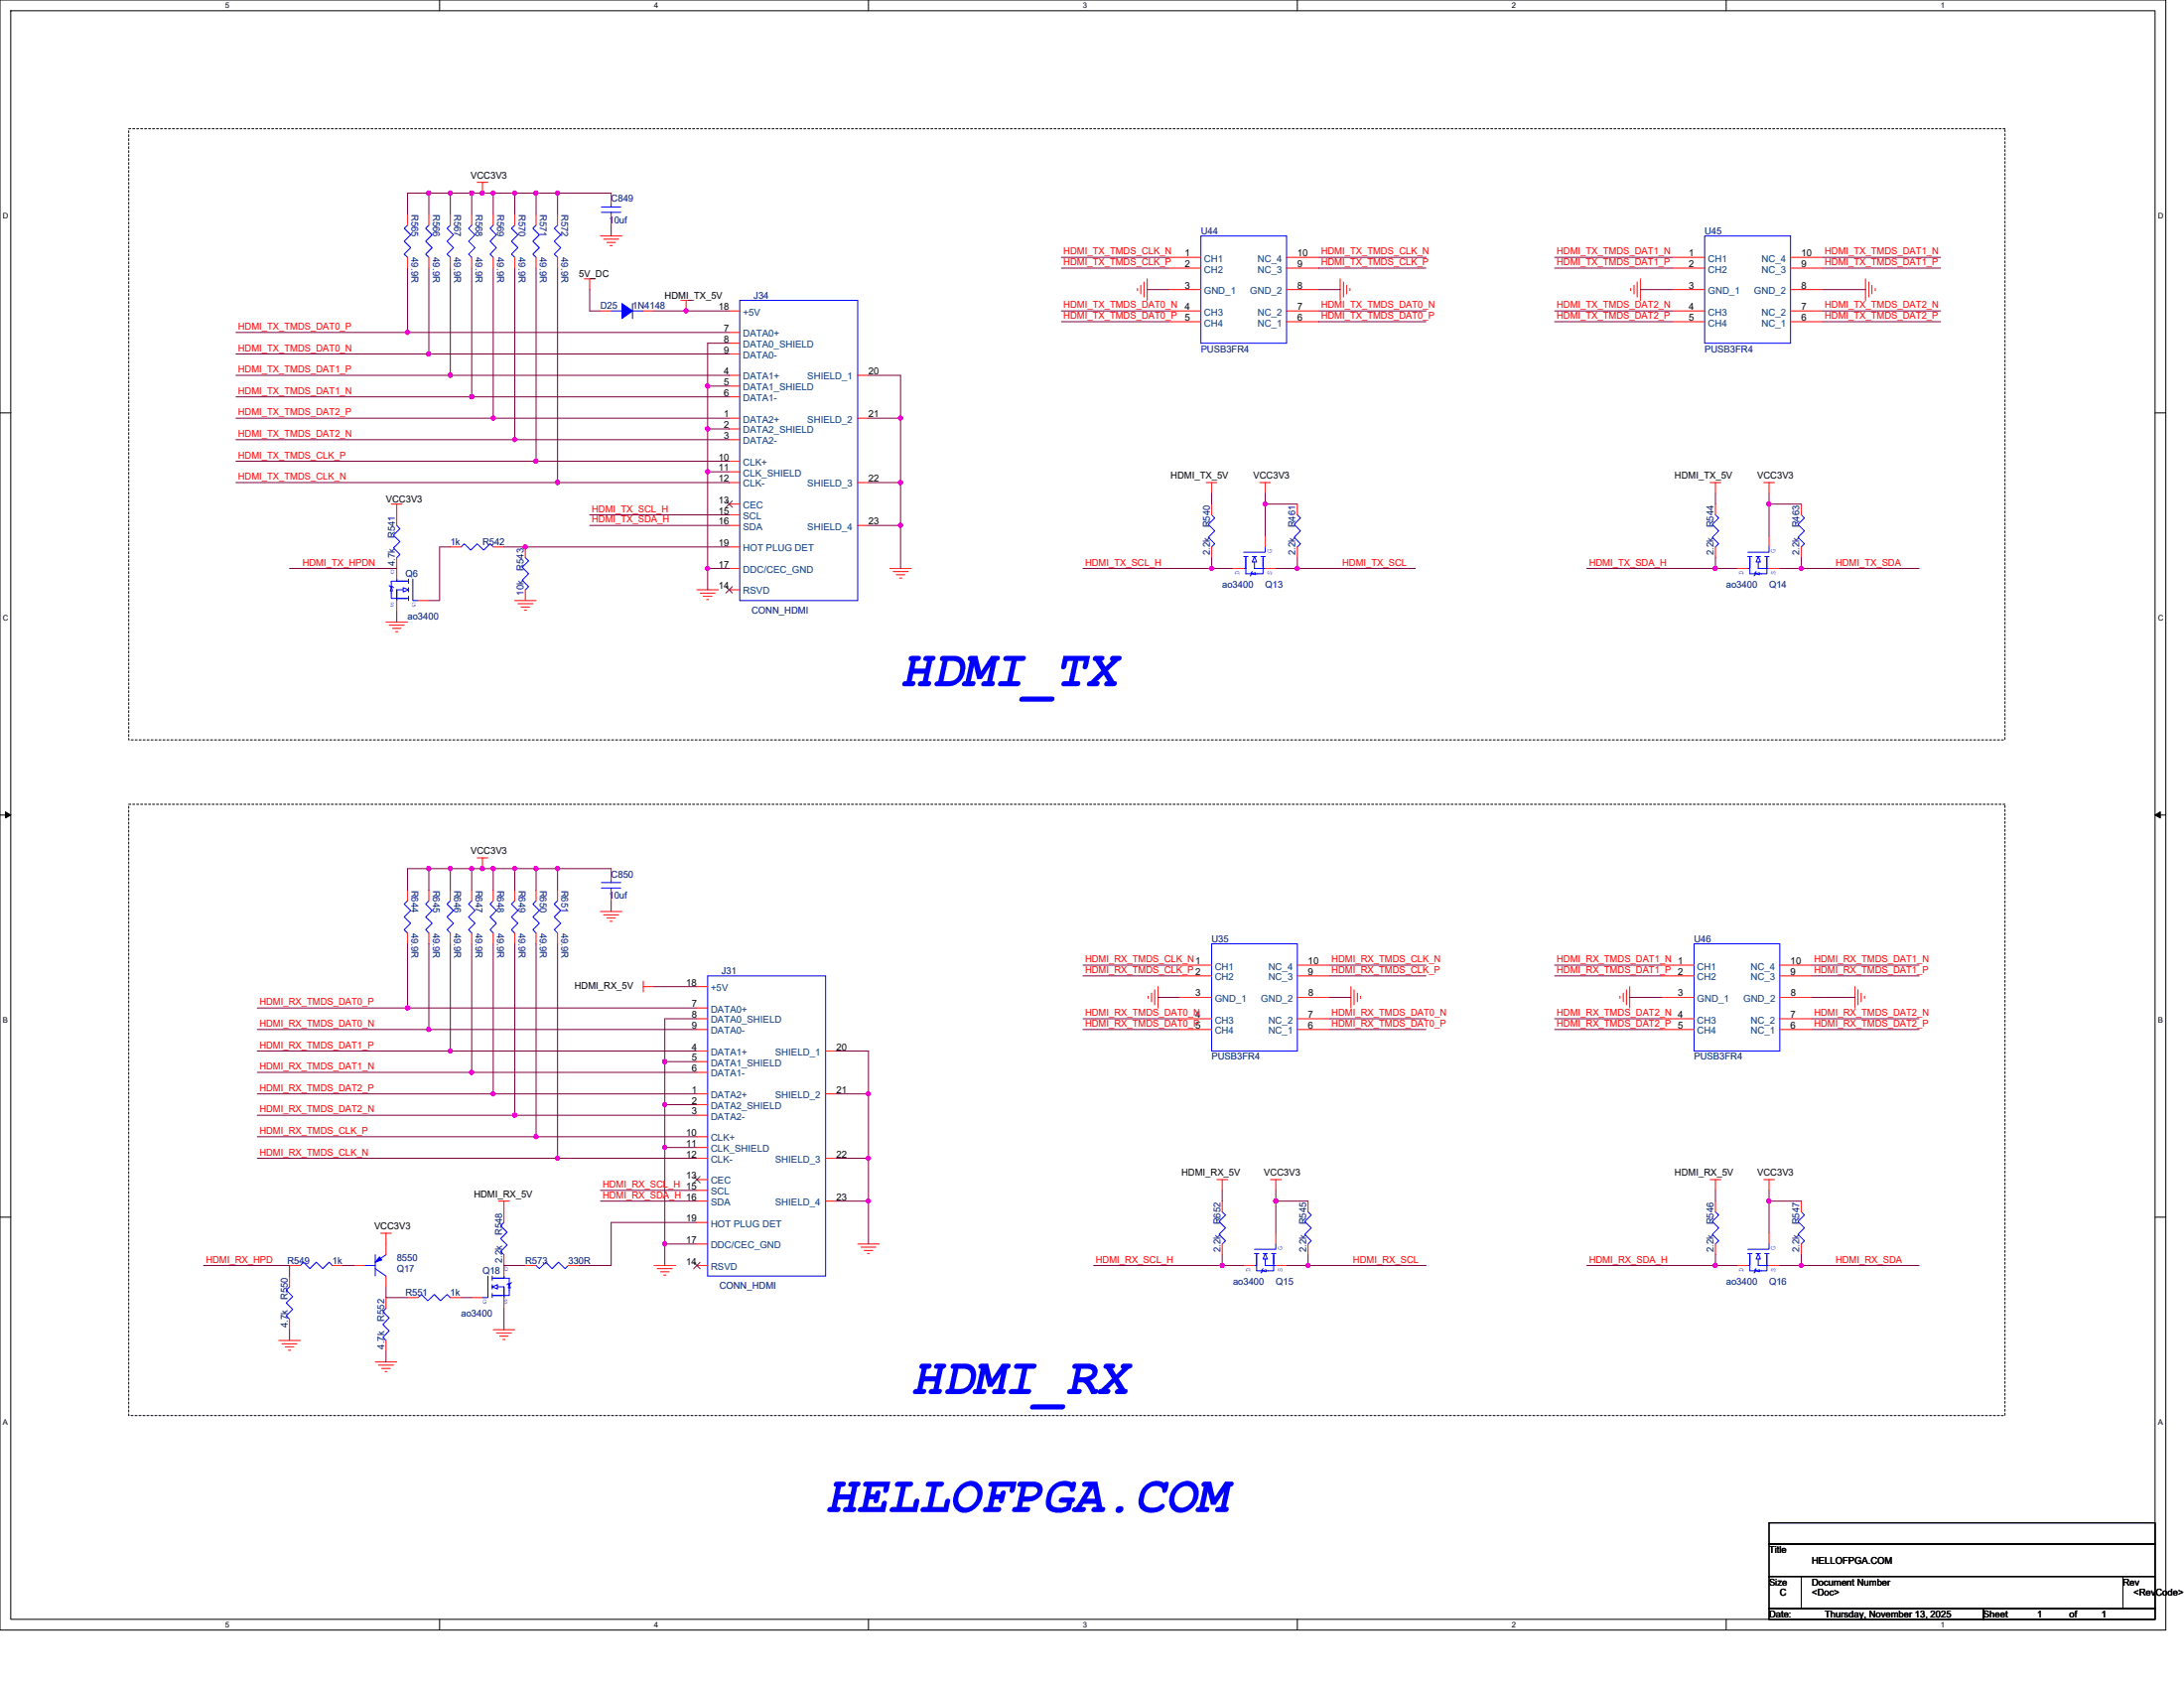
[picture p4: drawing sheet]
<svg xmlns="http://www.w3.org/2000/svg" width="279mm" height="216mm" viewBox="0 0 279 216" stroke-linecap="round" stroke-linejoin="round" font-family="sans-serif">
<path d="M0 0h277.1v208.5h-277.1zM1.4 1.4h274.3v205.7h-274.3z" fill="none" stroke="#000" stroke-width=".13"/>
<g fill="#fff">
<path d="M28.8 .1h.6v1.1h-.6z"/>
<path d="M28.8 207.3h.6v1.1h-.6z"/>
</g>
<path d="M56.2 0v1.4M56.2 207.1v1.4" fill="none" stroke="#000" stroke-width=".13"/>
<g fill="#fff">
<path d="M83.7 .1h.5v1.1h-.5z"/>
<path d="M83.7 207.3h.5v1.1h-.5z"/>
</g>
<path d="M111.1 0v1.4M111.1 207.1v1.4" fill="none" stroke="#000" stroke-width=".13"/>
<g fill="#fff">
<path d="M138.5 .1h.6v1.1h-.6z"/>
<path d="M138.5 207.3h.6v1.1h-.6z"/>
</g>
<path d="M166 0v1.4M166 207.1v1.4" fill="none" stroke="#000" stroke-width=".13"/>
<g fill="#fff">
<path d="M193.4 .1h.6v1.1h-.6z"/>
<path d="M193.4 207.3h.6v1.1h-.6z"/>
</g>
<path d="M220.8 0v1.4M220.8 207.1v1.4" fill="none" stroke="#000" stroke-width=".13"/>
<g fill="#fff">
<path d="M248.3 .1h.5v1.1h-.5z"/>
<path d="M248.3 207.3h.5v1.1h-.5z"/>
<path d="M.4 27.1h.7v1.1h-.7z"/>
<path d="M276.1 27.1h.7v1.1h-.7z"/>
<path d="M.4 78.5h.7v1.1h-.7z"/>
<path d="M276.1 78.5h.7v1.1h-.7z"/>
</g>
<path d="M0 52.8h1.4M275.7 52.8h1.4" fill="none" stroke="#000" stroke-width=".13"/>
<g fill="#fff">
<path d="M.4 130h.6v1.1h-.6z"/>
<path d="M276.1 130h.6v1.1h-.6z"/>
</g>
<path d="M0 104.2h1.4M275.7 104.2h1.4" fill="none" stroke="#000" stroke-width=".13"/>
<path d="M.7 103.8l.7 .4-.7 .4zM275.7 104.2l.7-.4v.8z" fill="#000" stroke="#000" stroke-width=".13"/>
<g fill="#fff">
<path d="M.4 181.4h.6v1.1h-.6z"/>
<path d="M276.1 181.4h.6v1.1h-.6z"/>
</g>
<path d="M0 155.7h1.4M275.7 155.7h1.4M226.3 194.8h49.4v2.7h-49.4zM226.3 197.5h49.4v4.1h-49.4zM226.3 201.6h4.1v4.1h-4.1zM226.3 205.7h27.4v1.4h-27.4zM230.4 201.6h41.2v4.1h-41.2zM253.7 205.7h22v1.4h-22zM271.6 201.6h4.1v4.1h-4.1z" fill="none" stroke="#000" stroke-width=".13"/>
<path d="M16.5 16.5h240v78.1h-240zM16.5 102.9h240v78.2h-240z" fill="none" stroke="#000" stroke-width=".13" stroke-dasharray=".3 .3"/>
<g fill="none" stroke="#f00" stroke-width=".13">
<path d="M52.1 32.9v1.4M52.1 27.4v1.4M54.9 32.9v1.4M54.9 27.4v1.4M57.6 32.9v1.4M57.6 27.4v1.4M60.3 32.9v1.4M60.3 27.4v1.4M61 23.3h1.4M61.7 23.3v1.4M63.1 32.9v1.4M63.1 27.4v1.4"/>
<path d="M65.8 32.9v1.4M65.8 27.4v1.4M68.6 32.9v1.4M68.6 27.4v1.4M71.3 32.9v1.4M71.3 27.4v1.4M74.8 35.7h1.3M75.4 35.7v1.3M76.8 39.8h1.4M76.8 30.2h2.8M77.2 30.6h1.9M77.6 31h1.1"/>
<path d="M78 31.4h.3M78.2 27.4v1.4M78.2 24.7v1.4M82.3 39.8h1.4M87.1 38.4h1.4M87.8 38.4v1.4M93.3 39.8h1.3M145.5 36.9v.3M145.9 36.5v1.1M146.3 36.1v1.9M146.8 35.7v2.7M149.5 32.9h4.1"/>
<path d="M149.5 34.3h4.1M149.5 37h4.1M149.5 39.8h4.1M164.6 39.8h4.1M164.6 37h4.1M164.6 34.3h4.1M164.6 32.9h4.1M171.4 35.7v2.7M171.9 36.1v1.9M172.3 36.5v1.1M172.7 36.9v.3M208.6 36.9v.3"/>
<path d="M209 36.5v1.1M209.4 36.1v1.9M209.9 35.7v2.7M214 32.9h4.1M214 34.3h4.1M214 37h4.1M214 39.8h4.1M229.1 39.8h4.1M229.1 37h4.1M229.1 34.3h4.1M229.1 32.9h4.1M238.7 35.7v2.7"/>
<path d="M239.1 36.1v1.9M239.5 36.5v1.1M239.9 36.9v.3M93.3 53.5h1.3M93.3 54.9h1.3M93.3 56.2h1.3M93.3 48h1.3M93.3 49.4h1.3M93.3 50.8h1.3M93.3 42.5h1.3M93.3 43.9h1.3M93.3 45.3h1.3"/>
<path d="M93.3 59h1.3M109.7 48h1.4M109.7 53.5h1.4M149.5 41.1h4.1M164.6 41.1h4.1M214 41.1h4.1M229.1 41.1h4.1M49.4 79.6h2.7M49.8 80h1.9M50.1 64.5h1.3M50.8 76.8v1.4M50.8 64.5v2.7"/>
<path d="M50.8 71.3v2.8M53.5 76.8h1.4M57.6 70h1.4M63.1 70h1.4M65.8 76.8h2.8M66.3 77.2h1.9M66.7 77.6h1.1M67.1 78h.3M67.2 70v1.3M67.2 75.4v1.4M89.2 75.4h2.7M89.6 75.9h1.9"/>
<path d="M90 76.3h1.1M90.4 76.7h.3M93.3 60.3h1.3M93.3 61.7h1.3M93.3 64.5h1.3M93.3 65.8h1.3M93.3 67.2h1.3M93.3 70h1.3M93.3 72.7h1.3M93.3 75.4h1.3M109.7 61.7h1.4M109.7 67.2h1.4"/>
<path d="M113.9 72.7h2.7M114.3 73.1h1.9M114.7 73.5h1.1M115.1 73.9h.3M154.3 61.7h1.4M155 61.7v1.4M155 64.5v1.3M155 70v1.3M157.7 72.7h1.4M161.2 61.7h1.3M161.9 61.7v1.4M161.9 68.6v1.4"/>
<path d="M161.9 72.7h1.3M166 64.5v1.3M166 70v1.3M218.8 61.7h1.4M219.5 61.7v1.4M219.5 64.5v1.3M219.5 70v1.3M222.2 72.7h1.4M225.6 61.7h1.4M226.3 61.7v1.4M226.3 68.6v1.4M226.3 72.7h1.4"/>
<path d="M230.4 64.5v1.3M230.4 70v1.3M50.2 80.4h1.1M50.6 80.8h.3M52.1 119.3v1.4M52.1 113.9v1.3M54.9 119.3v1.4M54.9 113.9v1.3M57.6 119.3v1.4M57.6 113.9v1.3M60.3 119.3v1.4M60.3 113.9v1.3"/>
<path d="M61 109.7h1.4M61.7 109.7v1.4M63.1 119.3v1.4M63.1 113.9v1.3M65.8 119.3v1.4M65.8 113.9v1.3M68.6 119.3v1.4M68.6 113.9v1.3M71.3 119.3v1.4M71.3 113.9v1.3M76.8 116.6h2.8M77.2 117h1.9"/>
<path d="M77.6 117.4h1.1M78 117.8h.3M78.2 113.9v1.3M78.2 111.1v1.4M82.3 126.2h1.4M82.3 125.5v1.4M89.2 126.2h1.3M89.2 139.9h1.3M89.2 134.4h1.3M89.2 135.8h1.3M89.2 137.2h1.3M89.2 128.9h1.3"/>
<path d="M89.2 130.3h1.3M89.2 131.7h1.3M105.6 134.4h1.4M105.6 139.9h1.4M146.9 127.4v.3M147.3 127v1.1M147.7 126.6v1.9M148.1 126.2v2.7M150.9 123.4h4.1M150.9 124.8h4.1M150.9 127.6h4.1M150.9 130.3h4.1"/>
<path d="M150.9 131.7h4.1M166 131.7h4.1M166 130.3h4.1M166 127.6h4.1M166 124.8h4.1M166 123.4h4.1M172.8 126.2v2.7M173.2 126.6v1.9M173.7 127v1.1M174.1 127.4v.3M207.2 127.4v.3M207.7 127v1.1"/>
<path d="M208.1 126.6v1.9M208.5 126.2v2.7M212.6 123.4h4.1M212.6 124.8h4.1M212.6 127.6h4.1M212.6 130.3h4.1M212.6 131.7h4.1M227.7 131.7h4.1M227.7 130.3h4.1M227.7 127.6h4.1M227.7 124.8h4.1M227.7 123.4h4.1"/>
<path d="M237.3 126.2v2.7M237.7 126.6v1.9M238.1 127v1.1M238.5 127.4v.3M48.7 157.7h1.4M49.4 157.7v2.8M63.8 153.6h1.4M64.5 153.6v2.8M89.2 141.3h1.3M89.2 142.6h1.3M89.2 145.4h1.3M89.2 146.8h1.3"/>
<path d="M89.2 148.1h1.3M89.2 150.9h1.3M89.2 152.3h1.3M89.2 153.6h1.3M89.2 156.4h1.3M89.2 159.1h1.3M105.6 148.1h1.4M105.6 153.6h1.4M109.7 159.1h2.8M110.2 159.5h1.9M110.6 159.9h1.1M155.7 150.9h1.4"/>
<path d="M156.4 153.6v1.4M156.4 159.1v1.4M156.4 150.9v1.4M162.5 150.9h1.4M163.2 150.9v1.4M163.2 157.7v1.4M167.3 153.6v1.4M167.3 159.1v1.4M218.8 150.9h1.4M219.5 150.9v1.4M219.5 153.6v1.4M219.5 159.1v1.4"/>
<path d="M225.6 150.9h1.4M226.3 150.9v1.4M226.3 157.7v1.4M230.4 153.6v1.4M230.4 159.1v1.4M35.7 171.5h2.7M36.1 171.9h1.9M36.5 172.3h1.1M36.9 172.7h.3M37 163.2v1.4M37 168.7v1.4M37 161.9h1.4"/>
<path d="M42.5 161.9h1.4M45.3 161.9h1.3M48 174.2h2.8M48.4 174.6h1.9M48.8 175h1.1M49.3 175.4h.2M49.4 166v1.3M49.4 171.4v1.4M49.4 163.2v1.4M52.1 166h1.4M57.6 166h1.4M60.3 166h1.4"/>
<path d="M63.1 170.1h2.7M63.5 170.5h1.9M63.9 170.9h1.1M64.3 171.3h.3M64.5 160.5v2.7M64.5 166v1.3M67.2 161.9h1.4M72.7 161.9h1.4M83.7 161.9h2.7M84.1 162.3h1.9M84.5 162.7h1.1M84.9 163.1h.3"/>
<path d="M89.2 161.9h1.3M111 160.3h.2M159.1 161.9h1.4M163.2 161.9h1.4M222.2 161.9h1.4M226.3 161.9h1.4"/>
</g>
<g fill="none" stroke="#00f" stroke-width=".13">
<path d="M52.1 28.8l-.4 .4 .8 .8-.8 .9 .8 .8-.8 .8 .4 .4M54.9 28.8l-.4 .4 .8 .8-.8 .9 .8 .8-.8 .8 .4 .4M57.6 28.8l-.4 .4 .8 .8-.8 .9 .8 .8-.8 .8 .4 .4M60.3 28.8l-.4 .4 .9 .8-.9 .9 .9 .8-.9 .8 .4 .4M63.1 28.8l-.4 .4 .8 .8-.8 .9 .8 .8-.8 .8 .4 .4M65.8 28.8l-.4 .4 .9 .8-.9 .9 .9 .8-.9 .8 .4 .4M68.6 28.8l-.4 .4 .8 .8-.8 .9 .8 .8-.8 .8 .4 .4M71.3 28.8l-.4 .4 .8 .8-.8 .9 .8 .8-.8 .8 .4 .4M76.9 26.5h2.5M76.9 27.2h2.5M78.2 39.8h1.4M78.2 27.2v.2"/>
<path d="M78.2 26.1v.4M80.9 38.8v1.9M80.9 39.8h1.4M94.6 38.4h15.1v38.4h-15.1zM153.6 30.2h11v13.7h-11zM218.1 30.2h11v13.7h-11zM49.8 74.9l.1 .1h.3l.1 .2M50.1 75l.1 .6h-.3zM50.1 75.6v.9h2.2M50.8 74.3h-.7v.7M50.8 67.2l.4 .4-.9 .9 .9 .8-.9 .8 .9 .8-.4 .4M50.9 76.5h1.2"/>
<path d="M51.6 75.2l.7 .2-.7 .3zM51.6 75.4h-.8v1.4M52.3 74.1v.5M52.3 75.2v.5M52.3 76.3v.5M52.3 74.3h-1.5v-.2v.2h1.3M52.8 74.1v2.7h.7M59 70l.4-.4 .8 .8 .8-.8 .9 .8 .8-.8 .4 .4M67.2 71.3l.4 .4-.8 .9 .8 .8-.8 .8 .8 .8-.4 .4M155 65.8l.4 .5-.8 .8 .8 .8-.8 .8 .8 .9-.4 .4M159.1 71.2h.6M159.4 72.7v.7h.7"/>
<path d="M159.4 71.2v1.5h-.3h.3v-1.4M160.1 73.4l.5-.1v.2zM160.2 73.1l-.1 .2v.2l-.2 .2M160.2 71.2h.6M160.5 71.2l.3 .7h-.6zM160.5 71.9v.8h1.4M161.3 71.2h.6M161.6 71.3v1.3M161.6 71.2v2.2h-1M161.9 70v.6h-2.8M166 65.8l.4 .5-.8 .8 .8 .8-.8 .8 .8 .9-.4 .4M219.5 65.8l.4 .5-.8 .8 .8 .8-.8 .8 .8 .9-.4 .4"/>
<path d="M223.6 71.2h.5M223.9 71.2v1.5h-.3h.3v-1.4M223.9 72.7v.7h.6M224.5 73.4l.6-.1v.2zM224.7 71.2h.5M224.7 73.1l-.2 .2v.2l-.1 .2M224.9 71.2l.3 .7h-.5zM224.9 71.9v.8h1.4M225.8 71.2h.5M226 71.3v1.3M226 71.2v2.2h-.9M226.3 70v.6h-2.7"/>
<path d="M230.4 65.8l.4 .5-.8 .8 .8 .8-.8 .8 .8 .9-.4 .4M52.1 115.2l-.4 .4 .8 .9-.8 .8 .8 .8-.8 .8 .4 .4M54.9 115.2l-.4 .4 .8 .9-.8 .8 .8 .8-.8 .8 .4 .4M57.6 115.2l-.4 .4 .8 .9-.8 .8 .8 .8-.8 .8 .4 .4M60.3 115.2l-.4 .4 .9 .9-.9 .8 .9 .8-.9 .8 .4 .4M63.1 115.2l-.4 .4 .8 .9-.8 .8 .8 .8-.8 .8 .4 .4M65.8 115.2l-.4 .4 .9 .9-.9 .8 .9 .8-.9 .8 .4 .4M68.6 115.2l-.4 .4 .8 .9-.8 .8 .8 .8-.8 .8 .4 .4M71.3 115.2l-.4 .4 .8 .9-.8 .8 .8 .8-.8 .8 .4 .4M76.9 112.9h2.5M76.9 113.6h2.5M78.2 113.6v.3"/>
<path d="M78.2 112.5v.4M90.5 124.8h15.1v38.4h-15.1zM155 120.7h11v13.7h-11zM216.7 120.7h11v13.7h-11zM64.5 156.4l-.4 .4 .8 .8-.8 .8 .8 .8-.8 .9 .4 .4M156.4 155l.4 .4-.8 .8 .8 .9-.8 .8 .8 .8-.4 .4M163.2 159.1v.7h-2.7M167.3 155l.4 .4-.8 .8 .8 .9-.8 .8 .8 .8-.4 .4M219.5 155l.4 .4-.8 .8 .8 .9-.8 .8 .8 .8-.4 .4M226.3 159.1v.7h-2.7M230.4 155l.4 .4-.8 .8 .8 .9-.8 .8 .8 .8-.4 .4M37 164.6l-.4 .4 .8 .8-.8 .8 .8 .9-.8 .8 .4 .4"/>
<path d="M38.4 161.9l.4-.5 .8 .9 .9-.9 .8 .9 .8-.9 .4 .5M46.6 161.9h1.4M48 162.3l1.4 .9M48 160.5v2.7M49.4 167.3l-.4 .4 .8 .9-.8 .8 .8 .8-.8 .8 .4 .4M49.4 160.5l-1.4 .9M53.5 166l.4-.4 .8 .8 .9-.8 .8 .8 .8-.8 .4 .4M62.4 163.2v2.8h-.7M63 163.5h1.5v-.3v.3h-1.4M63 164.6l.6-.3v.6zM63 163.2v.6M63 164.3v.6"/>
<path d="M63 165.4v.6M63.1 165.7h1.2M63.6 164.6h.9v1.4M64.5 163.5h.7v.7M65.2 164.2l.1 .5h-.3zM65.2 164.7v1h-2.2M65.4 164l-.1 .2h-.3l-.1 .1M68.6 161.9l.4 .4 .8-.9 .8 .9 .9-.9 .8 .9 .4-.4M160.5 160.3h.5M160.8 161.9v.6h.6M160.8 160.3v1.6h-.3h.3v-1.4M161.4 162.5l.6-.1v.3z"/>
<path d="M161.6 162.3l-.2 .1v.3l-.1 .1M161.6 160.3h.5M161.9 160.3l.2 .7h-.5zM161.9 161v.9h1.3M162.7 160.3h.5M162.9 160.5v1.2M162.9 160.3v2.2h-.9M223.6 160.3h.5M223.9 160.3v1.6h-.3h.3v-1.4M223.9 161.9v.6h.6M224.5 162.5l.6-.1v.3zM224.7 160.3h.5"/>
<path d="M224.7 162.3l-.2 .1v.3l-.1 .1M224.9 160.3l.3 .7h-.5zM224.9 161v.9h1.4M225.8 160.3h.5M226 160.5v1.2M226 160.3v2.2h-.9"/>
</g>
<path d="M92.9 64.1l.8 .8M92.9 75l.8 .9M93.7 64.1l-.8 .8M93.7 75l-.8 .9M88.8 150.5l.8 .8M89.6 150.5l-.9 .8M88.8 161.5l.8 .8M89.6 161.5l-.9 .8" fill="none" stroke="#804000" stroke-width=".13"/>
<g fill="#00f" stroke="#00f" stroke-width=".13">
<path d="M79.6 38.8l1.3 1-1.3 .9z" fill-rule="evenodd"/>
<path d="M48.6 160.8l.2 .4-.8 .2z" fill-rule="evenodd"/>
</g>
<g fill="none" stroke="#800040" stroke-width=".13">
<path d="M52.1 34.3v8.2M54.9 24.7h-2.8v2.7M54.9 24.7v2.7M54.9 34.3v11M54.9 24.7h2.7M57.6 24.7v2.7M57.6 34.3v13.7M57.6 24.7h2.7M60.3 24.7h2.8M60.3 24.7v2.7M60.3 34.3v16.5M63.1 24.7v2.7"/>
<path d="M63.1 24.7h2.7M63.1 34.3v19.2M65.8 24.7h2.8M65.8 24.7v2.7M65.8 34.3v21.9M68.6 24.7v2.7M68.6 24.7h2.7M68.6 34.3v24.7M71.3 24.7v2.7M71.3 34.3v27.4M71.3 24.7h6.9M75.4 37v2.8h1.4"/>
<path d="M78.2 28.8v1.4M83.7 39.8h9.6M135.8 32.9h13.7M135.8 34.3h13.7M135.8 39.8h13.7M146.8 37h2.7M168.7 37h2.7M168.7 32.9h13.7M168.7 34.3h13.7M168.7 39.8h13.7M198.9 32.9h15.1M198.9 34.3h15.1"/>
<path d="M198.9 39.8h15.1M209.9 37h4.1M233.2 32.9h15.1M233.2 34.3h15.1M233.2 39.8h15.1M233.2 37h5.5M30.2 56.2h35.6M30.2 42.5h21.9M30.2 53.5h32.9M30.2 59h38.4M30.2 48h27.4M30.2 50.8h30.1"/>
<path d="M30.2 45.3h24.7M52.1 42.5h41.2M54.9 45.3h38.4M57.6 48h35.7M60.3 50.8h33M63.1 53.5h30.2M65.8 56.2h27.5M68.6 59h24.7M90.5 54.9h2.8M90.5 49.4v5.5M90.5 54.9v5.4M90.5 49.4h2.8"/>
<path d="M93.3 43.9h-2.8v5.5M111.1 48h4.1v5.5M111.1 53.5h4.1M115.2 53.5v8.2M135.8 41.1h13.7M168.7 41.1h13.7M198.9 41.1h15.1M233.2 41.1h15.1M30.2 61.7h41.1M37 72.7h13.8M50.8 78.2v1.4M57.6 70h-1.4v6.8h-1.3"/>
<path d="M71.3 61.7h22M75.4 65.8h17.9M75.4 67.2h17.9M90.5 60.3h2.8M90.5 72.7h2.8M90.5 60.3v12.4M90.5 72.7v2.7M93.3 70h-28.8M111.1 67.2h4.1M111.1 61.7h4.1M115.2 67.2v5.5M115.2 61.7v5.5"/>
<path d="M138.5 72.7h16.5M155 72.7h2.7M155 63.1v1.4M155 71.3v1.4M161.9 64.5h4.1M161.9 63.1v1.4M161.9 64.5v4.1M163.2 72.7h2.8M166 72.7h15.1M166 71.3v1.4M203 72.7h16.5M219.5 72.7h2.7"/>
<path d="M219.5 63.1v1.4M219.5 71.3v1.4M226.3 63.1v1.4M226.3 64.5v4.1M226.3 64.5h4.1M227.7 72.7h2.7M230.4 71.3v1.4M230.4 72.7h15.1M54.9 111.1h-2.8v2.8M54.9 111.1v2.8M54.9 111.1h2.7M57.6 111.1v2.8"/>
<path d="M57.6 111.1h2.7M60.3 111.1h2.8M60.3 111.1v2.8M63.1 111.1v2.8M63.1 111.1h2.7M65.8 111.1v2.8M65.8 111.1h2.8M68.6 111.1v2.8M68.6 111.1h2.7M71.3 111.1v2.8M71.3 111.1h6.9M78.2 115.2v1.4"/>
<path d="M32.9 131.7h22M32.9 134.4h24.7M32.9 137.2h27.4M32.9 139.9h30.2M32.9 128.9h19.2M52.1 120.7v8.2M52.1 128.9h37.1M54.9 120.7v11M54.9 131.7h34.3M57.6 120.7v13.7M57.6 134.4h31.6M60.3 137.2h28.9"/>
<path d="M60.3 120.7v16.5M63.1 139.9h26.1M63.1 120.7v19.2M65.8 120.7v21.9M68.6 120.7v24.7M71.3 120.7v27.4M83.7 126.2h5.5M85 135.8h4.2M85 135.8v5.5M89.2 130.3h-4.2v5.5M107 134.4h4.1v5.5M107 139.9h4.1"/>
<path d="M111.1 139.9v8.2M138.5 123.4h12.4M138.5 124.8h12.4M138.5 131.7h12.4M138.5 130.3h12.4M148.1 127.6h2.8M170.1 127.6h2.7M170.1 123.4h12.3M170.1 124.8h12.3M170.1 130.3h12.3M170.1 131.7h12.3M198.9 123.4h13.7"/>
<path d="M198.9 124.8h13.7M198.9 130.3h13.7M198.9 131.7h13.7M208.5 127.6h4.1M231.8 123.4h13.7M231.8 124.8h13.7M231.8 130.3h13.7M231.8 131.7h13.7M231.8 127.6h5.5M32.9 142.6h32.9M32.9 145.4h35.7M32.9 148.1h38.4"/>
<path d="M65.8 142.6h23.4M68.6 145.4h20.6M71.3 148.1h17.9M76.8 152.3h12.4M76.8 153.6h12.4M85 141.3h4.2M85 146.8h4.2M85 159.1h4.2M85 141.3v5.5M85 146.8v12.3M85 159.1v2.8M89.2 156.4h-11v5.5h-4.1"/>
<path d="M107 148.1h4.1M107 153.6h4.1M111.1 148.1v5.5M111.1 153.6v5.5M156.4 152.3v1.3M163.2 152.3v1.3M163.2 153.6v4.1M163.2 153.6h4.1M219.5 152.3v1.3M226.3 153.6h4.1M226.3 152.3v1.3M226.3 153.6v4.1"/>
<path d="M26.1 161.9h10.9v1.3M37 170.1v1.4M43.9 161.9h1.4M49.4 164.6v1.4h2.7M49.4 172.8v1.4M59 166h1.3M64.5 167.3v2.8M64.5 161.9h2.7M139.9 161.9h16.5M156.4 161.9h2.7M156.4 160.5v1.4M164.6 161.9h2.7"/>
<path d="M167.3 160.5v1.4M167.3 161.9h15.1M203 161.9h16.5M219.5 160.5v1.4M219.5 161.9h2.7M227.7 161.9h2.7M230.4 160.5v1.4M230.4 161.9h15.1"/>
</g>
<g fill="#f0f" stroke="#f0f" stroke-width=".13">
<circle cx="54.9" cy="24.7" r=".27"/>
<circle cx="57.6" cy="24.7" r=".27"/>
<circle cx="60.3" cy="24.7" r=".27"/>
<circle cx="61.7" cy="24.7" r=".27"/>
<circle cx="63.1" cy="24.7" r=".27"/>
<circle cx="65.8" cy="24.7" r=".27"/>
<circle cx="71.3" cy="24.7" r=".27"/>
<circle cx="68.6" cy="24.7" r=".27"/>
<circle cx="68.6" cy="59" r=".27"/>
<circle cx="71.3" cy="61.7" r=".27"/>
<circle cx="87.8" cy="39.8" r=".27"/>
<circle cx="52.1" cy="42.5" r=".27"/>
<circle cx="54.9" cy="45.3" r=".27"/>
<circle cx="57.6" cy="48" r=".27"/>
<circle cx="115.2" cy="53.5" r=".27"/>
<circle cx="90.5" cy="54.9" r=".27"/>
<circle cx="90.5" cy="49.4" r=".27"/>
<circle cx="60.3" cy="50.7" r=".27"/>
<circle cx="63.1" cy="53.5" r=".27"/>
<circle cx="65.8" cy="56.2" r=".27"/>
<circle cx="90.5" cy="72.7" r=".27"/>
<circle cx="90.5" cy="60.3" r=".27"/>
<circle cx="115.2" cy="67.2" r=".27"/>
<circle cx="115.2" cy="61.7" r=".27"/>
<circle cx="67.2" cy="69.9" r=".27"/>
<circle cx="161.8" cy="64.5" r=".27"/>
<circle cx="155" cy="72.7" r=".27"/>
<circle cx="166" cy="72.7" r=".27"/>
<circle cx="226.3" cy="64.5" r=".27"/>
<circle cx="219.4" cy="72.7" r=".27"/>
<circle cx="230.4" cy="72.7" r=".27"/>
<circle cx="54.9" cy="111.1" r=".27"/>
<circle cx="57.6" cy="111.1" r=".27"/>
<circle cx="61.7" cy="111.1" r=".27"/>
<circle cx="60.3" cy="111.1" r=".27"/>
<circle cx="65.8" cy="111.1" r=".27"/>
<circle cx="63.1" cy="111.1" r=".27"/>
<circle cx="71.3" cy="111.1" r=".27"/>
<circle cx="68.6" cy="111.1" r=".27"/>
<circle cx="52.1" cy="128.9" r=".27"/>
<circle cx="85" cy="135.8" r=".27"/>
<circle cx="54.9" cy="131.7" r=".27"/>
<circle cx="57.6" cy="134.4" r=".27"/>
<circle cx="60.3" cy="137.1" r=".27"/>
<circle cx="63.1" cy="139.9" r=".27"/>
<circle cx="111.1" cy="148.1" r=".27"/>
<circle cx="111.1" cy="139.9" r=".27"/>
<circle cx="85" cy="141.3" r=".27"/>
<circle cx="65.8" cy="142.6" r=".27"/>
<circle cx="68.6" cy="145.4" r=".27"/>
<circle cx="85" cy="159.1" r=".27"/>
<circle cx="85" cy="146.8" r=".27"/>
<circle cx="71.3" cy="148.1" r=".27"/>
<circle cx="111.1" cy="153.6" r=".27"/>
<circle cx="163.2" cy="153.6" r=".27"/>
<circle cx="156.3" cy="161.8" r=".27"/>
<circle cx="167.3" cy="161.8" r=".27"/>
<circle cx="226.3" cy="153.6" r=".27"/>
<circle cx="219.4" cy="161.8" r=".27"/>
<circle cx="230.4" cy="161.8" r=".27"/>
</g>
<g font-size="6.6" fill="#00f">
<text x="115.2" y="87.8">HDMI_TX</text>
<text x="116.6" y="178.3">HDMI_RX</text>
<text x="105.6" y="193.4">HELLOFPGA.COM</text>
</g>
<g font-size="1.2">
<text x="60.2" y="22.8">VCC3V3</text>
<text x="74.1" y="35.4">5V_DC</text>
<text x="151.6" y="32.8">1</text>
<text x="151.6" y="34.2">2</text>
<text x="166" y="34.2">9</text>
<text x="166" y="32.8">10</text>
<text x="216" y="32.8">1</text>
<text x="216" y="34.2">2</text>
<text x="230.4" y="34.2">9</text>
<text x="230.4" y="32.8">10</text>
<text x="85" y="38.2">HDMI_TX_5V</text>
<text x="91.9" y="39.7">18</text>
<text x="151.6" y="36.9">3</text>
<text x="151.6" y="39.7">4</text>
<text x="151.6" y="41">5</text>
<text x="166" y="41">6</text>
<text x="166" y="39.7">7</text>
<text x="166" y="36.9">8</text>
<text x="216" y="36.9">3</text>
<text x="216" y="39.7">4</text>
<text x="216" y="41">5</text>
<text x="230.4" y="41">6</text>
<text x="230.4" y="39.7">7</text>
<text x="230.4" y="36.9">8</text>
<text x="92.6" y="47.9">4</text>
<text x="92.6" y="42.4">7</text>
<text x="92.6" y="43.8">8</text>
<text x="92.6" y="45.1">9</text>
<text x="111.1" y="47.9">20</text>
<text x="92.6" y="53.4">1</text>
<text x="92.6" y="49.3">5</text>
<text x="92.6" y="50.6">6</text>
<text x="111.1" y="53.4">21</text>
<text x="91.9" y="58.9">10</text>
<text x="92.6" y="54.8">2</text>
<text x="92.6" y="56.1">3</text>
<text x="49.4" y="64.2">VCC3V3</text>
<text x="91.9" y="60.2">11</text>
<text x="91.9" y="61.6">12</text>
<text x="91.9" y="64.3">13</text>
<text x="91.9" y="65.7">15</text>
<text x="111.1" y="61.6">22</text>
<text x="149.8" y="61.2">HDMI_TX_5V</text>
<text x="160.3" y="61.2">VCC3V3</text>
<text x="214.2" y="61.2">HDMI_TX_5V</text>
<text x="224.8" y="61.2">VCC3V3</text>
<text x="91.9" y="67.1">16</text>
<text x="91.9" y="69.8">19</text>
<text x="111.1" y="67.1">23</text>
<text x="91.9" y="72.6">17</text>
<text x="91.9" y="75.3">14</text>
<text x="60.2" y="109.2">VCC3V3</text>
<text x="167.3" y="124.7">9</text>
<text x="167.3" y="123.3">10</text>
<text x="229.1" y="124.7">9</text>
<text x="229.1" y="123.3">10</text>
<text x="73.5" y="126.5">HDMI_RX_5V</text>
<text x="87.8" y="126.1">18</text>
<text x="88.5" y="128.8">7</text>
<text x="88.5" y="130.2">8</text>
<text x="88.5" y="131.6">9</text>
<text x="152.9" y="127.4">3</text>
<text x="152.9" y="130.2">4</text>
<text x="167.3" y="131.6">6</text>
<text x="167.3" y="130.2">7</text>
<text x="167.3" y="127.4">8</text>
<text x="214.7" y="127.4">3</text>
<text x="229.1" y="131.6">6</text>
<text x="229.1" y="130.2">7</text>
<text x="229.1" y="127.4">8</text>
<text x="88.5" y="134.3">4</text>
<text x="88.5" y="135.7">5</text>
<text x="88.5" y="137.1">6</text>
<text x="107" y="134.3">20</text>
<text x="88.5" y="139.8">1</text>
<text x="88.5" y="141.2">2</text>
<text x="88.5" y="142.5">3</text>
<text x="107" y="139.8">21</text>
<text x="87.8" y="145.3">10</text>
<text x="87.8" y="146.6">11</text>
<text x="87.8" y="148">12</text>
<text x="107" y="148">22</text>
<text x="60.6" y="153.1">HDMI_RX_5V</text>
<text x="87.8" y="150.8">13</text>
<text x="107" y="153.5">23</text>
<text x="151.2" y="150.3">HDMI_RX_5V</text>
<text x="161.7" y="150.3">VCC3V3</text>
<text x="214.2" y="150.3">HDMI_RX_5V</text>
<text x="224.8" y="150.3">VCC3V3</text>
<text x="47.9" y="157.2">VCC3V3</text>
<text x="87.8" y="156.3">19</text>
<text x="87.8" y="159">17</text>
<text x="87.8" y="161.7">14</text>
<text x="226.3" y="198.6">Title</text>
<text x="226.3" y="202.8">Size</text>
<text x="231.8" y="202.8">Document Number</text>
<text x="231.8" y="200">HELLOFPGA.COM</text>
<text x="271.6" y="202.8">Rev</text>
<text x="226.3" y="206.9">Date:</text>
<text x="227.7" y="204.1">C</text>
<text x="231.8" y="204.1">&lt;Doc&gt;</text>
<text x="233.4" y="206.9">Thursday, November 13, 2025</text>
<text x="253.7" y="206.9">Sheet</text>
<text x="260.6" y="206.9">1</text>
<text x="264.7" y="206.9">of</text>
<text x="268.8" y="206.9">1</text>
<text x="272.9" y="204.1">&lt;RevCode&gt;</text>
</g>
<g font-size="1.2" fill="#000080">
<text x="52.6" y="27.4" transform="rotate(90 52.6 27.4)">R565</text>
<text x="55.4" y="27.4" transform="rotate(90 55.4 27.4)">R566</text>
<text x="58.1" y="27.4" transform="rotate(90 58.1 27.4)">R567</text>
<text x="60.9" y="27.4" transform="rotate(90 60.9 27.4)">R568</text>
<text x="63.6" y="27.4" transform="rotate(90 63.6 27.4)">R569</text>
<text x="66.3" y="27.4" transform="rotate(90 66.3 27.4)">R570</text>
<text x="69.1" y="27.4" transform="rotate(90 69.1 27.4)">R571</text>
<text x="71.8" y="27.4" transform="rotate(90 71.8 27.4)">R572</text>
<text x="77.9" y="28.6">10uf</text>
<text x="78.2" y="25.8">C849</text>
<text x="153.6" y="29.9">U44</text>
<text x="218.1" y="29.9">U45</text>
<text x="52.6" y="32.9" transform="rotate(90 52.6 32.9)">49.9R</text>
<text x="55.4" y="32.9" transform="rotate(90 55.4 32.9)">49.9R</text>
<text x="58.1" y="32.9" transform="rotate(90 58.1 32.9)">49.9R</text>
<text x="60.9" y="32.9" transform="rotate(90 60.9 32.9)">49.9R</text>
<text x="63.6" y="32.9" transform="rotate(90 63.6 32.9)">49.9R</text>
<text x="66.3" y="32.9" transform="rotate(90 66.3 32.9)">49.9R</text>
<text x="69.1" y="32.9" transform="rotate(90 69.1 32.9)">49.9R</text>
<text x="71.8" y="32.9" transform="rotate(90 71.8 32.9)">49.9R</text>
<text x="76.8" y="39.5">D25</text>
<text x="80.9" y="39.5">1N4148</text>
<text x="96.4" y="38.2">J34</text>
<text x="153.6" y="45">PUSB3FR4</text>
<text x="218.1" y="45">PUSB3FR4</text>
<text x="50.5" y="68.9" transform="rotate(-90 50.5 68.9)">R541</text>
<text x="57.6" y="69.7">1k</text>
<text x="61.7" y="69.7">R542</text>
<text x="154.8" y="71.1" transform="rotate(-90 154.8 71.1)">2.2k</text>
<text x="154.8" y="67.5" transform="rotate(-90 154.8 67.5)">R540</text>
<text x="165.7" y="71.1" transform="rotate(-90 165.7 71.1)">2.2k</text>
<text x="165.7" y="67.5" transform="rotate(-90 165.7 67.5)">R461</text>
<text x="219.2" y="71.1" transform="rotate(-90 219.2 71.1)">2.2k</text>
<text x="219.2" y="67.5" transform="rotate(-90 219.2 67.5)">R544</text>
<text x="230.2" y="71.1" transform="rotate(-90 230.2 71.1)">2.2k</text>
<text x="230.2" y="67.5" transform="rotate(-90 230.2 67.5)">R463</text>
<text x="50.5" y="72.4" transform="rotate(-90 50.5 72.4)">4.7k</text>
<text x="51.9" y="73.8">Q6</text>
<text x="67" y="76.1" transform="rotate(-90 67 76.1)">10k</text>
<text x="67" y="73" transform="rotate(-90 67 73)">R543</text>
<text x="156.4" y="75.2">ao3400</text>
<text x="161.9" y="75.2">Q13</text>
<text x="220.8" y="75.2">ao3400</text>
<text x="226.3" y="75.2">Q14</text>
<text x="52.1" y="79.3">ao3400</text>
<text x="96.2" y="78.5">CONN_HDMI</text>
<text x="52.6" y="113.9" transform="rotate(90 52.6 113.9)">R644</text>
<text x="55.4" y="113.9" transform="rotate(90 55.4 113.9)">R645</text>
<text x="58.1" y="113.9" transform="rotate(90 58.1 113.9)">R646</text>
<text x="60.9" y="113.9" transform="rotate(90 60.9 113.9)">R647</text>
<text x="63.6" y="113.9" transform="rotate(90 63.6 113.9)">R648</text>
<text x="66.3" y="113.9" transform="rotate(90 66.3 113.9)">R649</text>
<text x="69.1" y="113.9" transform="rotate(90 69.1 113.9)">R650</text>
<text x="71.8" y="113.9" transform="rotate(90 71.8 113.9)">R651</text>
<text x="78.2" y="112.2">C850</text>
<text x="52.6" y="119.3" transform="rotate(90 52.6 119.3)">49.9R</text>
<text x="55.4" y="119.3" transform="rotate(90 55.4 119.3)">49.9R</text>
<text x="58.1" y="119.3" transform="rotate(90 58.1 119.3)">49.9R</text>
<text x="60.9" y="119.3" transform="rotate(90 60.9 119.3)">49.9R</text>
<text x="63.6" y="119.3" transform="rotate(90 63.6 119.3)">49.9R</text>
<text x="66.3" y="119.3" transform="rotate(90 66.3 119.3)">49.9R</text>
<text x="69.1" y="119.3" transform="rotate(90 69.1 119.3)">49.9R</text>
<text x="71.8" y="119.3" transform="rotate(90 71.8 119.3)">49.9R</text>
<text x="77.9" y="115">10uf</text>
<text x="92.3" y="124.6">J31</text>
<text x="155" y="120.5">U35</text>
<text x="216.7" y="120.5">U46</text>
<text x="155" y="135.6">PUSB3FR4</text>
<text x="216.7" y="135.6">PUSB3FR4</text>
<text x="36.8" y="161.6">R549</text>
<text x="42.5" y="161.6">1k</text>
<text x="50.8" y="161.3">8550</text>
<text x="64.2" y="161.6" transform="rotate(-90 64.2 161.6)">2.2k</text>
<text x="64.2" y="158" transform="rotate(-90 64.2 158)">R548</text>
<text x="67.2" y="161.6">R573</text>
<text x="72.7" y="161.6">330R</text>
<text x="156.1" y="160.2" transform="rotate(-90 156.1 160.2)">2.2k</text>
<text x="156.1" y="156.6" transform="rotate(-90 156.1 156.6)">R652</text>
<text x="167.1" y="160.2" transform="rotate(-90 167.1 160.2)">2.2k</text>
<text x="167.1" y="156.6" transform="rotate(-90 167.1 156.6)">R545</text>
<text x="219.2" y="160.2" transform="rotate(-90 219.2 160.2)">2.2k</text>
<text x="219.2" y="156.6" transform="rotate(-90 219.2 156.6)">R546</text>
<text x="230.2" y="160.2" transform="rotate(-90 230.2 160.2)">2.2k</text>
<text x="230.2" y="156.6" transform="rotate(-90 230.2 156.6)">R547</text>
<text x="36.8" y="166.2" transform="rotate(-90 36.8 166.2)">R550</text>
<text x="50.8" y="162.7">Q17</text>
<text x="51.9" y="165.7">R551</text>
<text x="57.6" y="165.7">1k</text>
<text x="61.7" y="163">Q18</text>
<text x="92" y="164.9">CONN_HDMI</text>
<text x="157.7" y="164.3">ao3400</text>
<text x="163.2" y="164.3">Q15</text>
<text x="220.8" y="164.3">ao3400</text>
<text x="226.3" y="164.3">Q16</text>
<text x="36.8" y="169.8" transform="rotate(-90 36.8 169.8)">4.7k</text>
<text x="49.1" y="172.6" transform="rotate(-90 49.1 172.6)">4.7k</text>
<text x="49.1" y="169" transform="rotate(-90 49.1 169)">R552</text>
<text x="59" y="168.5">ao3400</text>
</g>
<g font-size="1.2" fill="#f00">
<text x="136.1" y="32.5">HDMI_TX_TMDS_CLK_N</text>
<text x="136.1" y="33.9">HDMI_TX_TMDS_CLK_P</text>
<text x="169" y="32.5">HDMI_TX_TMDS_CLK_N</text>
<text x="169" y="33.9">HDMI_TX_TMDS_CLK_P</text>
<text x="199.2" y="32.5">HDMI_TX_TMDS_DAT1_N</text>
<text x="199.2" y="33.9">HDMI_TX_TMDS_DAT1_P</text>
<text x="233.4" y="32.5">HDMI_TX_TMDS_DAT1_N</text>
<text x="233.4" y="33.9">HDMI_TX_TMDS_DAT1_P</text>
<text x="136.1" y="39.4">HDMI_TX_TMDS_DAT0_N</text>
<text x="136.1" y="40.8">HDMI_TX_TMDS_DAT0_P</text>
<text x="169" y="39.4">HDMI_TX_TMDS_DAT0_N</text>
<text x="169" y="40.8">HDMI_TX_TMDS_DAT0_P</text>
<text x="199.2" y="39.4">HDMI_TX_TMDS_DAT2_N</text>
<text x="199.2" y="40.8">HDMI_TX_TMDS_DAT2_P</text>
<text x="233.4" y="39.4">HDMI_TX_TMDS_DAT2_N</text>
<text x="233.4" y="40.8">HDMI_TX_TMDS_DAT2_P</text>
<text x="30.5" y="42.1">HDMI_TX_TMDS_DAT0_P</text>
<text x="30.5" y="44.9">HDMI_TX_TMDS_DAT0_N</text>
<text x="30.5" y="47.6">HDMI_TX_TMDS_DAT1_P</text>
<text x="30.5" y="50.4">HDMI_TX_TMDS_DAT1_N</text>
<text x="30.5" y="53.1">HDMI_TX_TMDS_DAT2_P</text>
<text x="30.5" y="55.9">HDMI_TX_TMDS_DAT2_N</text>
<text x="30.5" y="58.6">HDMI_TX_TMDS_CLK_P</text>
<text x="30.5" y="61.3">HDMI_TX_TMDS_CLK_N</text>
<text x="75.7" y="65.5">HDMI_TX_SCL_H</text>
<text x="75.7" y="66.8">HDMI_TX_SDA_H</text>
<text x="38.7" y="72.3">HDMI_TX_HPDN</text>
<text x="138.8" y="72.3">HDMI_TX_SCL_H</text>
<text x="171.7" y="72.3">HDMI_TX_SCL</text>
<text x="203.3" y="72.3">HDMI_TX_SDA_H</text>
<text x="234.8" y="72.3">HDMI_TX_SDA</text>
<text x="138.8" y="123.1">HDMI_RX_TMDS_CLK_N1</text>
<text x="138.8" y="124.4">HDMI_RX_TMDS_CLK_P2</text>
<text x="170.3" y="123.1">HDMI_RX_TMDS_CLK_N</text>
<text x="170.3" y="124.4">HDMI_RX_TMDS_CLK_P</text>
<text x="199.2" y="123.1">HDMI_RX_TMDS_DAT1_N 1</text>
<text x="199.2" y="124.4">HDMI_RX_TMDS_DAT1_P 2</text>
<text x="232.1" y="123.1">HDMI_RX_TMDS_DAT1_N</text>
<text x="232.1" y="124.4">HDMI_RX_TMDS_DAT1_P</text>
<text x="33.2" y="128.5">HDMI_RX_TMDS_DAT0_P</text>
<text x="33.2" y="131.3">HDMI_RX_TMDS_DAT0_N</text>
<text x="138.8" y="129.9">HDMI_RX_TMDS_DAT0_N</text>
<text x="138.8" y="131.3">HDMI_RX_TMDS_DAT0_P5</text>
<text x="170.3" y="129.9">HDMI_RX_TMDS_DAT0_N</text>
<text x="170.3" y="131.3">HDMI_RX_TMDS_DAT0_P</text>
<text x="199.2" y="129.9">HDMI_RX_TMDS_DAT2_N 4</text>
<text x="199.2" y="131.3">HDMI_RX_TMDS_DAT2_P 5</text>
<text x="232.1" y="129.9">HDMI_RX_TMDS_DAT2_N</text>
<text x="232.1" y="131.3">HDMI_RX_TMDS_DAT2_P</text>
<text x="33.2" y="134">HDMI_RX_TMDS_DAT1_P</text>
<text x="33.2" y="136.8">HDMI_RX_TMDS_DAT1_N</text>
<text x="33.2" y="139.5">HDMI_RX_TMDS_DAT2_P</text>
<text x="33.2" y="142.3">HDMI_RX_TMDS_DAT2_N</text>
<text x="33.2" y="145">HDMI_RX_TMDS_CLK_P</text>
<text x="33.2" y="147.8">HDMI_RX_TMDS_CLK_N</text>
<text x="77.1" y="151.9">HDMI_RX_SCL_H 15</text>
<text x="77.1" y="153.2">HDMI_RX_SDA_H 16</text>
<text x="26.3" y="161.5">HDMI_RX_HPD</text>
<text x="140.2" y="161.5">HDMI_RX_SCL_H</text>
<text x="173.1" y="161.5">HDMI_RX_SCL</text>
<text x="203.3" y="161.5">HDMI_RX_SDA_H</text>
<text x="234.8" y="161.5">HDMI_RX_SDA</text>
</g>
<g font-size="1.2" fill="#004080">
<text x="154" y="33.5">CH1</text>
<text x="154" y="34.9">CH2</text>
<text x="160.9" y="34.9">NC_3</text>
<text x="160.9" y="33.5">NC_4</text>
<text x="218.5" y="33.5">CH1</text>
<text x="218.5" y="34.9">CH2</text>
<text x="225.4" y="34.9">NC_3</text>
<text x="225.4" y="33.5">NC_4</text>
<text x="95.1" y="40.3">+5V</text>
<text x="154" y="37.6">GND_1</text>
<text x="154" y="40.3">CH3</text>
<text x="154" y="41.7">CH4</text>
<text x="159.9" y="37.6">GND_2</text>
<text x="160.9" y="41.7">NC_1</text>
<text x="160.9" y="40.3">NC_2</text>
<text x="218.5" y="37.6">GND_1</text>
<text x="218.5" y="40.3">CH3</text>
<text x="218.5" y="41.7">CH4</text>
<text x="224.4" y="37.6">GND_2</text>
<text x="225.4" y="41.7">NC_1</text>
<text x="225.4" y="40.3">NC_2</text>
<text x="95.1" y="43.1">DATA0+</text>
<text x="95.1" y="44.5">DATA0_SHIELD</text>
<text x="95.1" y="45.8">DATA0-</text>
<text x="95.1" y="48.6">DATA1+</text>
<text x="95.1" y="50">DATA1_SHIELD</text>
<text x="95.1" y="51.3">DATA1-</text>
<text x="103.3" y="48.6">SHIELD_1</text>
<text x="95.1" y="54.1">DATA2+</text>
<text x="95.1" y="55.4">DATA2_SHIELD</text>
<text x="95.1" y="56.8">DATA2-</text>
<text x="95.1" y="59.6">CLK+</text>
<text x="103.3" y="54.1">SHIELD_2</text>
<text x="95.1" y="60.9">CLK_SHIELD</text>
<text x="95.1" y="62.3">CLK-</text>
<text x="95.1" y="65">CEC</text>
<text x="103.3" y="62.3">SHIELD_3</text>
<text x="95.1" y="66.4">SCL</text>
<text x="95.1" y="67.8">SDA</text>
<text x="95.1" y="70.5">HOT PLUG DET</text>
<text x="103.3" y="67.8">SHIELD_4</text>
<text x="95.1" y="73.3">DDC/CEC_GND</text>
<text x="95.1" y="76">RSVD</text>
<text x="155.4" y="124">CH1</text>
<text x="155.4" y="125.4">CH2</text>
<text x="162.3" y="125.4">NC_3</text>
<text x="162.3" y="124">NC_4</text>
<text x="217.1" y="124">CH1</text>
<text x="217.1" y="125.4">CH2</text>
<text x="224" y="125.4">NC_3</text>
<text x="224" y="124">NC_4</text>
<text x="90.9" y="129.5">DATA0+</text>
<text x="90.9" y="130.9">DATA0_SHIELD</text>
<text x="90.9" y="126.8">+5V</text>
<text x="155.4" y="128.1">GND_1</text>
<text x="155.4" y="130.9">CH3</text>
<text x="161.3" y="128.1">GND_2</text>
<text x="162.3" y="130.9">NC_2</text>
<text x="217.1" y="128.1">GND_1</text>
<text x="217.1" y="130.9">CH3</text>
<text x="223" y="128.1">GND_2</text>
<text x="224" y="130.9">NC_2</text>
<text x="90.9" y="135">DATA1+</text>
<text x="90.9" y="136.4">DATA1_SHIELD</text>
<text x="90.9" y="137.7">DATA1-</text>
<text x="90.9" y="132.2">DATA0-</text>
<text x="99.2" y="135">SHIELD_1</text>
<text x="155.4" y="132.2">CH4</text>
<text x="162.3" y="132.2">NC_1</text>
<text x="217.1" y="132.2">CH4</text>
<text x="224" y="132.2">NC_1</text>
<text x="90.9" y="140.5">DATA2+</text>
<text x="90.9" y="141.9">DATA2_SHIELD</text>
<text x="90.9" y="143.2">DATA2-</text>
<text x="99.2" y="140.5">SHIELD_2</text>
<text x="90.9" y="146">CLK+</text>
<text x="90.9" y="147.3">CLK_SHIELD</text>
<text x="90.9" y="148.7">CLK-</text>
<text x="99.2" y="148.7">SHIELD_3</text>
<text x="90.9" y="151.4">CEC</text>
<text x="90.9" y="152.8">SCL</text>
<text x="90.9" y="154.2">SDA</text>
<text x="99.2" y="154.2">SHIELD_4</text>
<text x="90.9" y="156.9">HOT PLUG DET</text>
<text x="90.9" y="159.7">DDC/CEC_GND</text>
<text x="90.9" y="162.4">RSVD</text>
</g>
<g font-size="1">
<text x="28.8" y="1">5</text>
<text x="83.7" y="1">4</text>
<text x="138.5" y="1">3</text>
<text x="193.4" y="1">2</text>
<text x="248.3" y="1">1</text>
<text x=".4" y="28">D</text>
<text x="276.1" y="28">D</text>
<text x=".4" y="79.4">C</text>
<text x="276.1" y="79.4">C</text>
<text x=".4" y="130.9">B</text>
<text x="276.1" y="130.9">B</text>
<text x=".4" y="182.3">A</text>
<text x="276.1" y="182.3">A</text>
<text x="28.8" y="208.2">5</text>
<text x="83.7" y="208.2">4</text>
<text x="138.5" y="208.2">3</text>
<text x="193.4" y="208.2">2</text>
<text x="248.3" y="208.2">1</text>
</g>
<g font-size="1" fill="#00f">
<text x="162.7" y="70.8" transform="rotate(-90 162.7 70.8)">G</text>
<text x="227.1" y="70.8" transform="rotate(-90 227.1 70.8)">G</text>
<text x="49.9" y="77.6">S</text>
<text x="49.9" y="73.4">D</text>
<text x="52.7" y="77.6">G</text>
<text x="158.6" y="73.5" transform="rotate(-90 158.6 73.5)">D</text>
<text x="162.7" y="73.5" transform="rotate(-90 162.7 73.5)">S</text>
<text x="223" y="73.5" transform="rotate(-90 223 73.5)">D</text>
<text x="227.1" y="73.5" transform="rotate(-90 227.1 73.5)">S</text>
<text x="164" y="159.9" transform="rotate(-90 164 159.9)">G</text>
<text x="227.1" y="159.9" transform="rotate(-90 227.1 159.9)">G</text>
<text x="61.7" y="166.7">G</text>
<text x="64.5" y="166.7">S</text>
<text x="64.5" y="162.6">D</text>
<text x="159.9" y="162.7" transform="rotate(-90 159.9 162.7)">D</text>
<text x="164" y="162.7" transform="rotate(-90 164 162.7)">S</text>
<text x="223" y="162.7" transform="rotate(-90 223 162.7)">D</text>
<text x="227.1" y="162.7" transform="rotate(-90 227.1 162.7)">S</text>
</g>
</svg>
